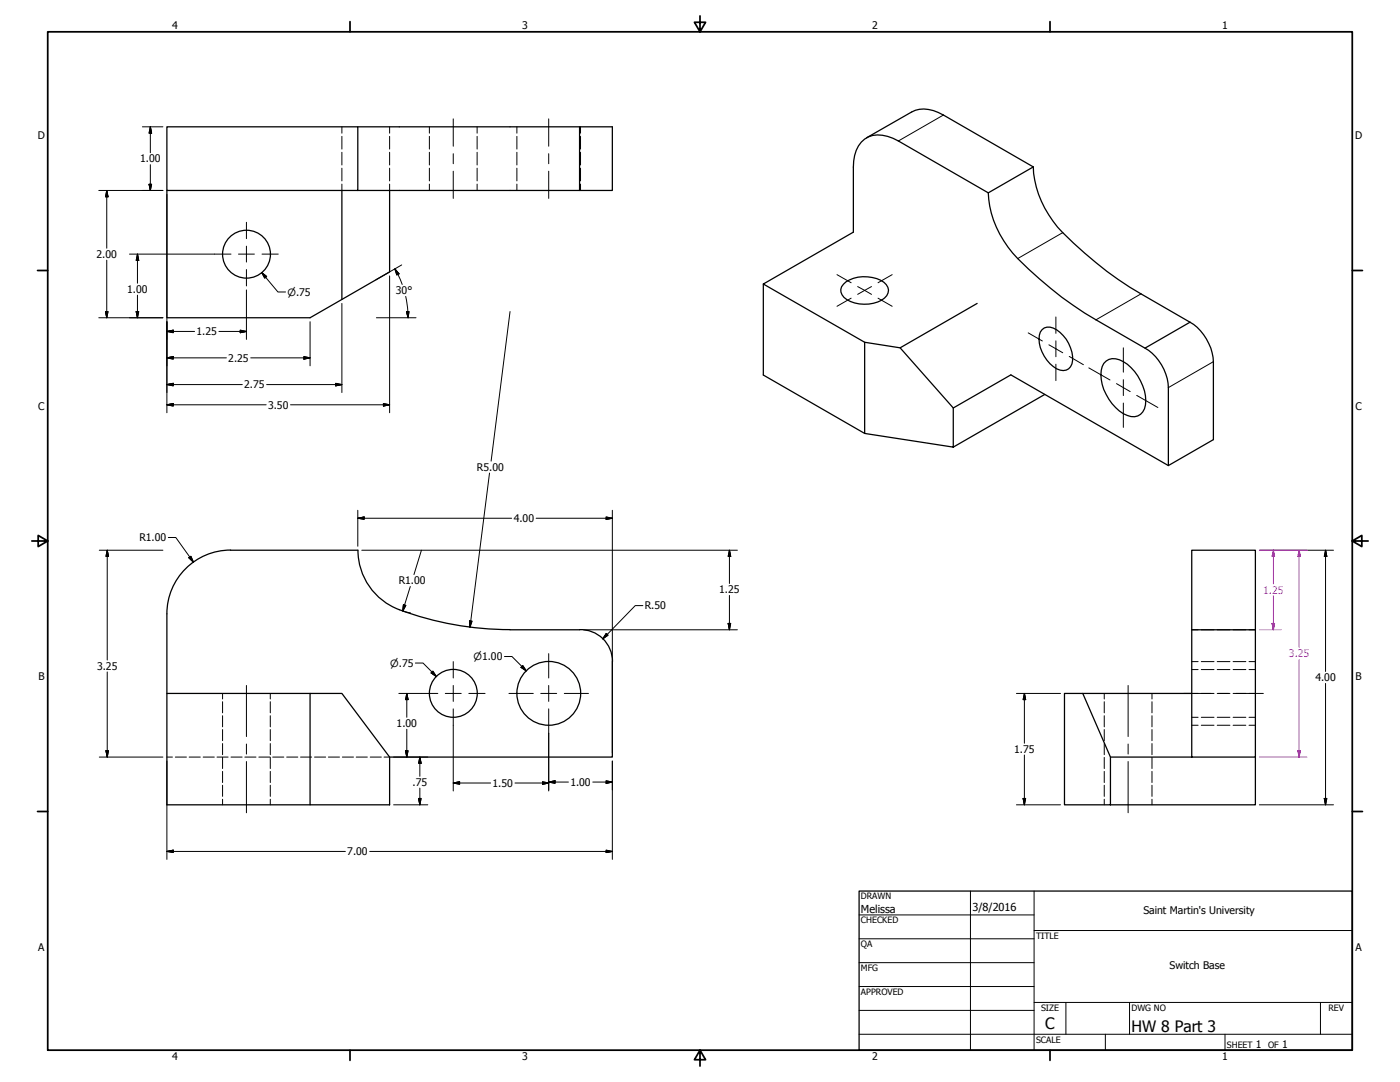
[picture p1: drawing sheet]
<svg xmlns="http://www.w3.org/2000/svg" width="559mm" height="432mm" viewBox="0 0 559 432" stroke-linecap="round" stroke-linejoin="round" font-family="sans-serif">
<!-- layer: Visible (ANSI) -->
<g fill="none" stroke="#000" stroke-width=".51">
<path d="M66.6 50.6h76.2v25.4h-76.2zM142.8 50.6h88.5M358.6 56.3a13.7 13.7 0 0 0-12-1.7 11.2 11.2 0 0 0-5.9 9.7l-.1 2.4M363.9 44.7a12.4 12.4 0 0 1 12.7 1.2M66.6 76v50.8h57.2l31.7-18.3v-32.5M136.5 76v43.5M142.8 76h88.5v-25.4h13.1v25.4h-13.1M340.6 92.6l-35.9 20.7 40.4 23.3M304.7 113.3v36.4l40.4 23.3M336.7 113.4a13.3 13.3 0 0 1 17.1 .2 4 4 0 0 1-1.9 6.2 14.3 14.3 0 0 1-15-1.1 3.6 3.6 0 0 1-.2-5.3zM345.1 136.6l14.2 2.2 21.2 24v15.6l-35.4-5.4zM390 121.1l-30.7 17.7"/>
<path d="M415.9 131.6a4.3 4.3 0 0 1 5.9 0 14 14 0 0 1 6.1 13.6 3.9 3.9 0 0 1-6.1 2 14.5 14.5 0 0 1-7-13.4l.4-1.3zM403.5 149.6l-23 13.2M417 157.4l-36.5 21M440.6 145a5.5 5.5 0 0 1 7.8-.7 19.3 19.3 0 0 1 8.8 17.3 5 5 0 0 1-7.2 4.2 18.7 18.7 0 0 1-10.5-18zM92 219.6h50.8M92 219.5a25.4 25.4 0 0 0-25.4 25.4v31.8M142.9 219.5a26 26 0 0 0 20.6 25.3 127 127 0 0 0 40.1 6.5M475.7 219.6h25.4v82.5h-25.4zM203.6 251.3h27.7M231.3 251.3a12.7 12.7 0 0 1 13.2 12.7M475.7 251.3h25.4M123.8 276.7h12.7l19 25.4v19.1h-31.7z"/>
<path d="M123.8 276.7h-57.2v44.5h57.2M244.4 264v38.1h-88.9M424.9 276.7h7.3l11 25.4v19.1h-18.3zM432.2 276.7h43.5M443.2 302.1h32.5M501.1 302.1v19.1h-57.9"/>
<circle cx="98.4" cy="101.4" r="9.6"/>
<circle cx="180.9" cy="276.7" r="9.6"/>
<circle cx="219" cy="276.7" r="12.7"/>
</g>
<!-- layer: Hidden (ANSI) -->
<g fill="none" stroke="#000" stroke-width=".4">
<path d="M136.5 50.6v2.5M136.5 54.4v5.1M155.5 50.6v2.5M155.5 54.4v5.1M171.4 50.6v2.5M171.4 54.4v5.1M190.4 50.6v2.5M190.4 54.4v5.1M206.3 50.6v2.5M206.3 54.4v5.1M231.7 50.6v2.5M231.7 54.4v5.1"/>
<path d="M136.5 60.8v5M136.5 67.1v5.1M136.5 73.5v2.5M155.5 60.8v5M155.5 67.1v5.1M155.5 73.5v2.5M171.4 60.8v5M171.4 67.1v5.1M171.4 73.5v2.5M190.4 60.8v5M190.4 67.1v5.1M190.4 73.5v2.5"/>
<path d="M206.3 60.8v5M206.3 67.1v5.1M206.3 73.5v2.5M231.7 60.8v5M231.7 67.1v5.1M231.7 73.5v2.5M475.7 251.3h2.5M479.5 251.3h5.1M485.8 251.3h5.1M492.2 251.3h5.1M498.5 251.3h2.6M88.8 276.7v2.3"/>
<path d="M107.9 276.7v2.3M440.8 276.7v2.3M459.8 276.7v2.3M475.7 276.7h2.5M475.7 267.2h2.5M475.7 264h2.5M479.5 276.7h5.1M479.5 267.2h5.1M479.5 264h5.1M485.8 276.7h5.1M485.8 267.2h5.1M485.8 264h5.1"/>
<path d="M492.2 276.7h5.1M492.2 267.2h5.1M492.2 264h5.1M498.5 276.7h2.6M498.5 267.2h2.6M498.5 264h2.6M88.8 280v4.5M88.8 285.6v4.5M88.8 291.1v4.5M88.8 296.7v4.5M107.9 280v4.5M107.9 285.6v4.5"/>
<path d="M107.9 291.1v4.5M107.9 296.7v4.5M440.8 280v4.5M440.8 285.6v4.5M440.8 291.1v4.5M440.8 296.7v4.5M459.8 280v4.5M459.8 285.6v4.5M459.8 291.1v4.5M459.8 296.7v4.5M475.7 286.3h2.5M475.7 289.4h2.5"/>
<path d="M479.5 286.3h5.1M479.5 289.4h5.1M485.8 286.3h5.1M485.8 289.4h5.1M492.2 286.3h5.1M492.2 289.4h5.1M498.5 286.3h2.6M498.5 289.4h2.6M66.6 302.1h2.2M70 302.1h4.4M75.5 302.1h4.4M81.1 302.1h4.4"/>
<path d="M86.6 302.1h4.5M88.8 302.3v4.4M88.8 307.8v4.5M88.8 313.4v4.4M88.8 319v2.2M92.2 302.1h4.4M97.7 302.1h4.5M103.3 302.1h4.5M107.9 302.3v4.4M107.9 307.8v4.5M107.9 313.4v4.4M107.9 319v2.2"/>
<path d="M108.8 302.1h4.5M114.4 302.1h4.5M120 302.1h4.4M125.5 302.1h4.5M131.1 302.1h4.4M136.7 302.1h4.4M142.2 302.1h4.4M147.8 302.1h4.4M153.3 302.1h2.2M440.8 302.3v4.4M440.8 307.8v4.5M440.8 313.4v4.4"/>
<path d="M440.8 319v2.2M459.8 302.3v4.4M459.8 307.8v4.5M459.8 313.4v4.4M459.8 319v2.2"/>
</g>
<!-- layer: Visible Narrow (ANSI) -->
<path d="M376.6 45.9l-18 10.4M424.2 92.8l-18 10.4M455.4 117.3l-17.9 10.3M484.3 144.3l-18 10.4" fill="none" stroke="#000" stroke-width=".4"/>
<path d="M358.6 56.3l35.9 20.7 17.9-10.4M363.9 44.7l-18 10.3M376.6 45.9l35.8 20.7M340.6 66.7v25.9M394.5 77a40.2 40.2 0 0 0 11.7 26.2 156 156 0 0 0 31.3 24.4l19.5 11.3 18-10.3M412.4 66.6a40.2 40.2 0 0 0 11.8 26.2 156 156 0 0 0 31.2 24.5l19.6 11.3M475 128.6a19.9 19.9 0 0 1 9.3 15.7v31.2l-18 10.3v-31.1a19.5 19.5 0 0 0-9.3-15.8M403.5 149.6l62.8 36.2" fill="none" stroke="#000" stroke-width=".51"/>
<!-- layer: Border (ANSI) -->
<g fill="none" stroke="#000" stroke-width=".7">
<path d="M19 12.7h520.8v406.4h-520.8zM139.7 8.6v4.1M279.4 6.3v6.4l-2.2-3.8h4.4l-2.2 3.8M419.1 8.6v4.1M15 107.9h4M539.8 107.9h4M12.7 215.9h6.3l-3.8-2.2v4.4l3.8-2.2M539.8 215.9l3.8 2.2v-4.4l-3.8 2.2h6.3M15 323.8h4M539.8 323.8h4M139.7 419.1v4.1M279.4 419.1l2.2 3.8h-4.4l2.2-3.8v6.3"/>
<path d="M419.1 419.1v4.1"/>
</g>
<!-- layer: Title (ANSI) -->
<g fill="none" stroke="#000" stroke-width=".4">
<path d="M387.3 355.6v63.5M412.7 355.6v63.5M342.9 365.1h69.8M342.9 374.6h69.8M412.7 371.3h127.1M342.9 384.2h69.8M342.9 393.7h69.8M342.9 412.7h196.9M342.9 403.2h69.8M412.7 400h127.1M425.4 400v12.7M441.2 412.7v6.4"/>
<path d="M450.8 400v12.7M488.9 412.7v6.4M527 400v12.7"/>
</g>
<path d="M342.9 355.6h196.9v63.5h-196.9z" fill="none" stroke="#000" stroke-width=".51"/>
<!-- layer: Dimension (ANSI) -->
<g fill="none" stroke="#000" stroke-width=".4">
<path d="M56.8 50.6h8.2M60 50.6l.5 2.5h-1zM60 50.6v10.4M39.4 76h25.6M42.6 76l.5 2.5h-1zM42.6 76v23.1M59.5 73.5h1l-.5 2.5zM60 65.7v10.3M66.6 77.6v87.1M42.6 103.8v23M51.7 101.4h34M54.9 101.4l.5 2.5h-1z"/>
<path d="M54.9 101.4v11.6M54.9 117.8v9M98.4 115.7v19.7M104.5 108.8l1.9 1.6-.7 .6zM104.5 108.8l6.4 7.7h3.1M155.5 110.1v54.6M157.6 107.3l1.7 2-.9 .4zM157.6 107.3l2.9 6.2M160.3 105.7l-10.3 6M161.9 118.3l.8 4.5 .2 4M39.4 126.8h25.6M42.1 124.3h1l-.5 2.5z"/>
<path d="M54.4 124.3h1l-.5 2.5zM66.6 132.3l2.6-.5v1zM66.6 132.3h11.1M87.4 132.3h11M95.9 131.8l2.5 .5-2.5 .5zM123.8 128.4v17.6M136.5 121.1v35.6M150.2 126.8h15.9M162.2 124.3h1.1l-.4 2.5zM203.6 124.3l-7.6 59.7M66.6 142.8l2.6-.5v1zM66.6 153.5l2.6-.5v1z"/>
<path d="M66.6 142.8h23.8M66.6 153.5h30.1M100.1 142.8h23.7M106.4 153.5h30.1M121.3 142.3l2.5 .5-2.5 .5zM134 153l2.5 .5-2.5 .5zM66.6 161.5l2.6-.5v1.1zM66.6 161.5h39.6M116 161.5h39.5M153 161l2.5 .5-2.5 .6zM195.4 188.8l-7.8 61.5M39.6 219.6h25.4"/>
<path d="M42.8 219.6l.5 2.5h-1zM42.8 219.6v43.8M67.2 214.5h3l7 9.8M142.8 206.8l2.6-.5v1zM142.8 206.8h61.4M142.8 203.6v14.4M144.4 219.6h149.9M168.2 219.6l-3 9.7M214 206.8h30.4M241.9 206.3l2.5 .5-2.5 .5zM244.4 203.6v96.9M291.1 219.6l.6 2.5h-1.1z"/>
<path d="M291.1 219.6v13.3M502.7 219.6h29.6M529.1 219.6l.5 2.5h-1zM529.1 219.6v48.4M75.4 222.6l.8-.6 1 2.3zM163.8 234.1l-3 9.7M291.1 237.6v13.7M160.9 243.9l2.9 .7M161 241.3l1 .3-1.2 2.2zM187.5 247.8l.9 .1-.8 2.4zM232.9 251.3h61.4M242 252.8l.7 .7-2.1 1.5z"/>
<path d="M256.6 241.7h-3l-13 13.3M290.6 248.8h1.1l-.6 2.5zM42.8 268.2v33.9M159.2 276.7h9M162.4 276.7l.5 2.5h-1zM162.4 276.7v9.6M165.8 264.6h3l5.4 5.4M172.8 267.8l1.4 2.2-2.1-1.5zM201.4 262h2.9l5.8 5.7M208.7 265.6l1.4 2.1-2.1-1.4zM405.7 276.7h17.6M408.9 276.7l.5 2.5h-1z"/>
<path d="M408.9 276.7v19.9M529.1 272.7v48.5M42.3 299.6h1l-.5 2.5zM161.9 299.6h1l-.5 2.5zM162.4 291v11.1M180.9 289.4v26.3M219 292.6v23.1M39.6 302.1h25.4M66.6 303.7v39.3M157.1 302.1h13.7M167.1 318.6h1l-.5 2.6zM167.6 302.1l.5 2.5h-1z"/>
<path d="M167.6 302.1v7.7M167.6 314.5v6.7M180.9 312.5l2.6-.5v1zM180.9 312.5h14.9M205.5 312.5h13.5M216.5 312l2.5 .5-2.5 .5zM219 312.1l2.6-.5v1zM219 312.1h7.9M236.6 312.1h7.8M241.9 311.6l2.5 .5-2.5 .5zM244.4 303.7v39.3M408.4 318.6h1l-.5 2.6z"/>
<path d="M408.9 301.3v19.9M528.6 318.6h1l-.5 2.6zM66.6 339.8l2.6-.5v.9zM66.6 339.8h71.3M147.6 339.8h96.8M157.1 321.2h13.7M241.9 339.3l2.5 .5-2.5 .4zM405.7 321.2h17.6M502.7 321.2h29.6"/>
</g>
<g fill="#000" stroke="#000" stroke-width=".4">
<path d="M60 50.6l.5 2.5zM60 50.6l.5 2.5h-1zM42.6 76l.5 2.5zM42.6 76l.5 2.5h-1zM59.5 73.5l.5 2.5zM59.5 73.5h1l-.5 2.5zM54.9 101.4l.5 2.5zM54.9 101.4l.5 2.5h-1zM104.5 108.8l1.9 1.6zM104.5 108.8l1.9 1.6-.7 .6zM157.6 107.3l1.7 2zM157.6 107.3l1.7 2-.9 .4z"/>
<path d="M42.1 124.3l.5 2.5zM42.1 124.3h1l-.5 2.5zM54.4 124.3l.5 2.5zM54.4 124.3h1l-.5 2.5zM66.6 132.3l2.6-.5zM66.6 132.3l2.6-.5v1zM95.9 132.8l2.5-.5zM95.9 131.8l2.5 .5-2.5 .5zM162.2 124.3l.7 2.5zM162.2 124.3h1.1l-.4 2.5zM66.6 142.8l2.6-.5zM66.6 142.8l2.6-.5v1z"/>
<path d="M66.6 153.5l2.6-.5zM66.6 153.5l2.6-.5v1zM121.3 143.3l2.5-.5zM121.3 142.3l2.5 .5-2.5 .5zM134 154l2.5-.5zM134 153l2.5 .5-2.5 .5zM66.6 161.5l2.6-.5zM66.6 161.5l2.6-.5v1.1zM153 162.1l2.5-.6zM153 161l2.5 .5-2.5 .6zM142.8 206.8l2.6-.5zM142.8 206.8l2.6-.5v1z"/>
<path d="M241.9 207.3l2.5-.5zM241.9 206.3l2.5 .5-2.5 .5zM42.8 219.6l.5 2.5zM42.8 219.6l.5 2.5h-1zM75.4 222.6l1.8 1.7zM75.4 222.6l.8-.6 1 2.3zM291.1 219.6l.6 2.5zM291.1 219.6l.6 2.5h-1.1zM529.1 219.6l.5 2.5zM529.1 219.6l.5 2.5h-1zM161 241.3l-.2 2.5zM161 241.3l1 .3-1.2 2.2z"/>
<path d="M187.5 247.8l.1 2.5zM187.5 247.8l.9 .1-.8 2.4zM242 252.8l-1.4 2.2zM242 252.8l.7 .7-2.1 1.5zM290.6 248.8l.5 2.5zM290.6 248.8h1.1l-.6 2.5zM162.4 276.7l.5 2.5zM162.4 276.7l.5 2.5h-1zM172.1 268.5l2.1 1.5zM172.8 267.8l1.4 2.2-2.1-1.5zM208 266.3l2.1 1.4zM208.7 265.6l1.4 2.1-2.1-1.4z"/>
<path d="M408.9 276.7l.5 2.5zM408.9 276.7l.5 2.5h-1zM42.3 299.6l.5 2.5zM42.3 299.6h1l-.5 2.5zM161.9 299.6l.5 2.5zM161.9 299.6h1l-.5 2.5zM167.1 318.6l.5 2.6zM167.1 318.6h1l-.5 2.6zM167.6 302.1l.5 2.5zM167.6 302.1l.5 2.5h-1zM180.9 312.5l2.6-.5zM180.9 312.5l2.6-.5v1z"/>
<path d="M216.5 313l2.5-.5zM216.5 312l2.5 .5-2.5 .5zM219 312.1l2.6-.5zM219 312.1l2.6-.5v1zM241.9 312.6l2.5-.5zM241.9 311.6l2.5 .5-2.5 .5zM408.4 318.6l.5 2.6zM408.4 318.6h1l-.5 2.6zM528.6 318.6l.5 2.6zM528.6 318.6h1l-.5 2.6zM66.6 339.8l2.6-.5zM66.6 339.8l2.6-.5v.9z"/>
<path d="M241.9 340.2l2.5-.4zM241.9 339.3l2.5 .5-2.5 .4z"/>
</g>
<!-- layer: Centerline (ANSI) -->
<g fill="none" stroke="#000" stroke-width=".4">
<path d="M180.9 47.4v11M219 47.4v11M180.9 61.3v4M180.9 68.3v10.9M219 61.3v4M219 68.3v10.9M98.4 273.6v20.3M450.3 273.6v20.3M472.5 276.7h10.9M486.3 276.7h4M493.3 276.7h11M98.4 296.9v4"/>
<path d="M450.3 296.9v4M98.4 303.9v20.5M450.3 303.9v20.5"/>
</g>
<!-- layer: Center Mark (ANSI) -->
<g fill="none" stroke="#000" stroke-width=".4">
<path d="M98.4 88.7v6.5M98.4 98.2v6.4M85.7 101.4h6.5M95.2 101.4h6.3M98.4 107.6v6.5M104.6 101.4h6.5M334.1 109.6l5.6 3.2M339.7 119l-5.6 3.2M342.3 114.4l2.8 1.5M345.1 115.9l2.8 1.6M345.1 115.9l-2.8 1.6M347.9 114.4l-2.8 1.5"/>
<path d="M350.5 119l5.6 3.2M356.1 109.6l-5.6 3.2M410.4 132.8l5.7 3.3M418.7 137.6l5.5 3.2M421.4 126.5v6.5M421.4 136v6.4M448.4 138.8v9.7M421.4 145.4v6.5M426.8 142.2l5.6 3.3M434.6 146.8l8.4 4.8M445.6 153.1l5.5 3.2M448.4 151.5v6.4"/>
<path d="M453.7 157.8l8.5 4.8M448.4 160.8v9.8M168.2 276.7h6.6M177.7 276.7h6.4M180.9 264v6.6M180.9 273.6v6.3M187.1 276.7h6.5M203.1 276.7h9.8M215.8 276.7h6.4M219 260.9v9.7M219 273.6v6.3M225.2 276.7h9.7"/>
<path d="M180.9 282.9v6.5M219 282.9v9.7"/>
</g>
<!-- layer: Dimension (ANSI) -->
<path d="M502.7 219.6h19M508.3 219.6l.5 2.5h-1.1zM508.3 219.6v13.4M518.5 219.6l.5 2.5h-1zM518.5 219.6v38.8M508.3 237.8v13.5M502.7 251.3h8.7M507.7 248.8h1.1l-.5 2.5zM518.5 263.2v38.9M518 299.6h1l-.5 2.5zM502.7 302.1h19" fill="none" stroke="#f0f" stroke-width=".4"/>
<g fill="#f0f" stroke="#f0f" stroke-width=".4">
<path d="M518.5 219.6l.5 2.5z"/>
<path d="M518.5 219.6l.5 2.5h-1z"/>
<path d="M518 299.6l.5 2.5z"/>
<path d="M518 299.6h1l-.5 2.5z"/>
<path d="M508.3 219.6l.5 2.5z"/>
<path d="M508.3 219.6l.5 2.5h-1.1z"/>
<path d="M507.7 248.8l.6 2.5z"/>
<path d="M507.7 248.8h1.1l-.5 2.5z"/>
</g>
<g font-size="6.3">
<text x="417.2" y="410.6">C</text>
<text x="451.6" y="411.9">HW 8 Part 3</text>
</g>
<g font-size="4.4">
<text x="343.7" y="364.3">Melissa</text>
<text x="388.1" y="363.7">3/8/2016</text>
</g>
<g font-size="4.2">
<text x="68.7" y="11.7">4</text>
<text x="208.4" y="11.7">3</text>
<text x="348.1" y="11.7">2</text>
<text x="487.8" y="11.7">1</text>
<text x="15.1" y="55.5">D</text>
<text x="540.9" y="55.5">D</text>
<text x="55.9" y="64.8">1.00</text>
<text x="38.5" y="102.9">2.00</text>
<text x="50.8" y="116.9">1.00</text>
<text x="158" y="117.4">30°</text>
<text x="78.4" y="133.8">1.25</text>
<text x="91.1" y="144.3">2.25</text>
<text x="97.5" y="155">2.75</text>
<text x="15.2" y="163.4">C</text>
<text x="107" y="163.1">3.50</text>
<text x="541" y="163.4">C</text>
<text x="190.4" y="188">R5.00</text>
<text x="205" y="208.3">4.00</text>
<text x="55.6" y="216">R1.00</text>
<text x="159.1" y="233.2">R1.00</text>
<text x="287.1" y="236.8">1.25</text>
<text x="257.4" y="243.2">R.50</text>
<text x="38.7" y="267.3">3.25</text>
<text x="15.3" y="271.4">B</text>
<text x="525" y="271.9">4.00</text>
<text x="541.1" y="271.4">B</text>
<text x="158.3" y="290.2">1.00</text>
<text x="404.8" y="300.4">1.75</text>
<text x="164.7" y="313.7">.75</text>
<text x="196.6" y="314">1.50</text>
<text x="227.6" y="313.6">1.00</text>
<text x="138.6" y="341.3">7.00</text>
<text x="456.4" y="364.7">Saint Martin's University</text>
<text x="15.2" y="379.3">A</text>
<text x="541" y="379.3">A</text>
<text x="466.8" y="386.8">Switch Base</text>
<text x="501.3" y="418.3">1</text>
<text x="511.8" y="418.3">1</text>
<text x="68.7" y="423.2">4</text>
<text x="208.4" y="423.2">3</text>
<text x="348.1" y="423.2">2</text>
<text x="487.8" y="423.2">1</text>
</g>
<g font-size="4.2" fill="#f0f">
<text x="504.2" y="237">1.25</text>
<text x="514.5" y="262.4">3.25</text>
</g>
<g font-size="4">
<text x="114.7" y="118">⌀.75</text>
<text x="189" y="263.5">⌀1.00</text>
<text x="155.8" y="266.1">⌀.75</text>
</g>
<g font-size="3.5">
<text x="343.7" y="358.9">DRAWN</text>
<text x="343.7" y="368.5">CHECKED</text>
<text x="413.5" y="374.6">TITLE</text>
<text x="343.7" y="378">QA</text>
<text x="343.7" y="387.5">MFG</text>
<text x="343.7" y="397.1">APPROVED</text>
<text x="415.5" y="403.4">SIZE</text>
<text x="451.6" y="403.4">DWG NO</text>
<text x="530.3" y="403.4">REV</text>
<text x="413.5" y="416.1">SCALE</text>
<text x="489.7" y="418.3">SHEET</text>
<text x="506.2" y="418.3">OF</text>
</g>
</svg>
